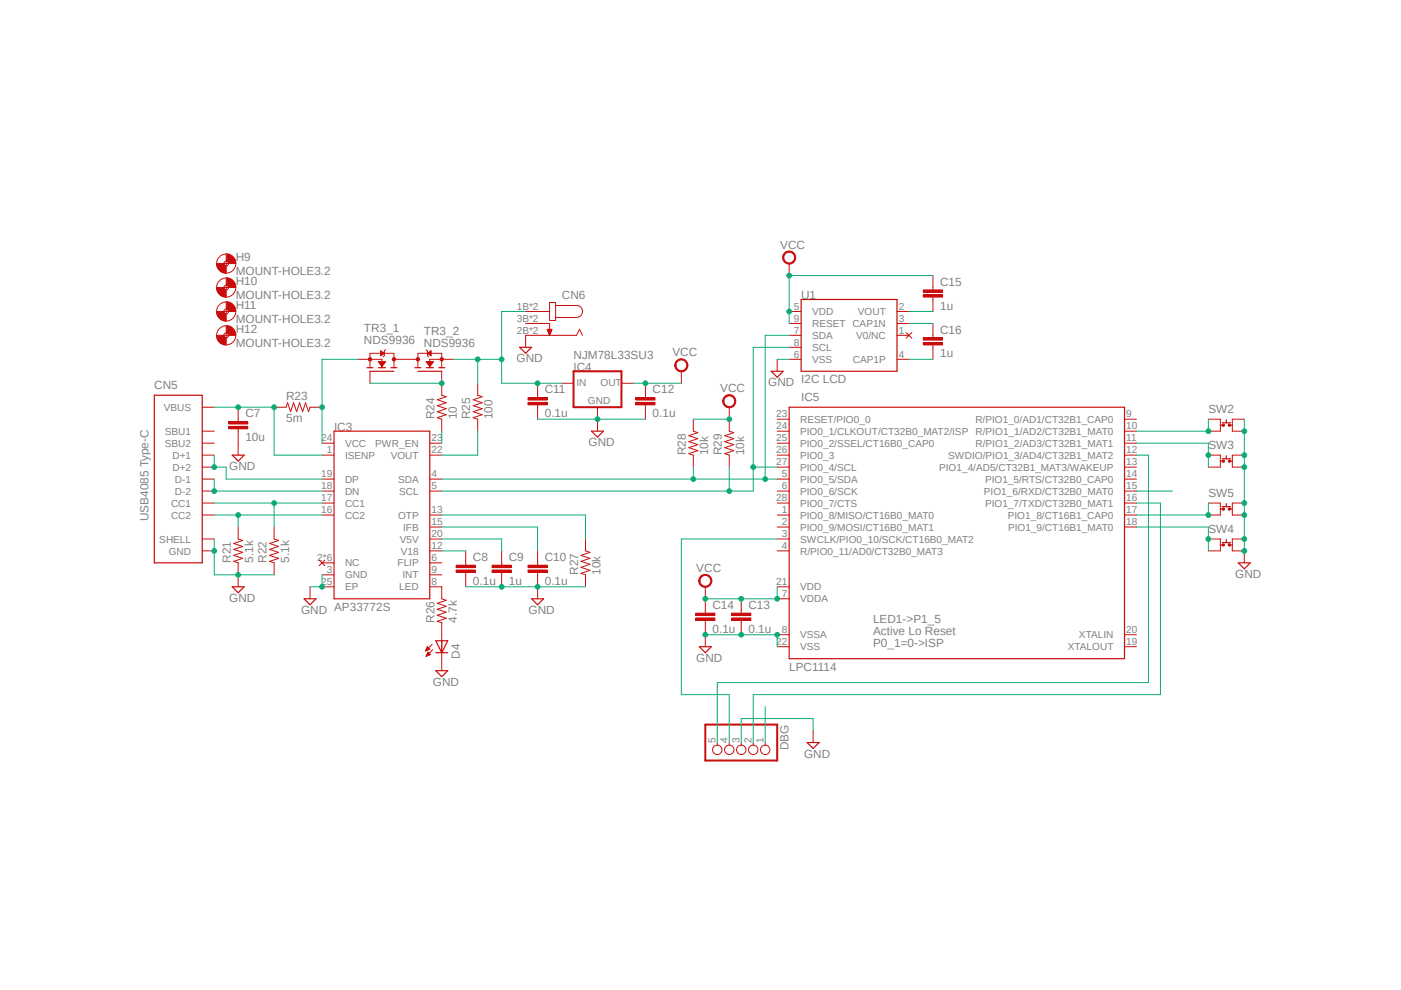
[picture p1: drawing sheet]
<svg xmlns="http://www.w3.org/2000/svg" width="297mm" height="210mm" viewBox="0 0 297 210" stroke-linecap="round" stroke-linejoin="round" font-family="sans-serif">
<path d="M28.9 50.1l239.3 112.2M268.2 50.1l-239.3 112.2" fill="none" stroke="#fff" stroke-width=".21"/>
<path d="M32.7 83.8h10.2v35.5h-10.2zM70.8 91.4h20.3v35.6h-20.3zM49.2 124.4h2.6l-1.3 1.3zM64.5 127h2.5l-1.3 1.2z" fill="none" stroke="#c90d0c" stroke-width=".25"/>
<g fill="none" stroke="#c90d0c" stroke-width=".21">
<path d="M42.9 86.3h2.5M42.9 96.5h2.5M42.9 99h2.5M42.9 91.4h2.5M42.9 94h2.5M50.5 88.9v.5M50.5 90.9v.5M68.3 96.5h2.5M68.3 94h2.5M91.1 96.5h2.6M91.1 94h2.6M42.9 106.7h2.5"/>
<path d="M42.9 109.2h2.5M42.9 101.6h2.5M42.9 104.1h2.5M42.9 116.8h2.5M42.9 114.3h2.5M50.5 111.7v2.6l1 .3-2 .6 2 .7-2 .6 2 .6-2 .7 2 .6-2 .6 1 .3v5.1M58.1 111.7v2.6l1 .3-1.9 .6 1.9 .7-1.9 .6 1.9 .6-1.9 .7 1.9 .6-1.9 .6 .9 .3v2.6M67.7 118.7l1.2 1.3M68.3 106.7h2.5M68.3 109.2h2.5M68.3 101.6h2.5M68.3 104.1h2.5"/>
<path d="M68.3 119.3h2.5M68.9 118.7l-1.2 1.3M91.1 109.2h2.6M91.1 101.6h2.6M91.1 104.1h2.6M91.1 116.8h2.6M91.1 114.3h2.6M91.1 119.3h2.6M91.1 111.7h2.6M65.7 124.4v2.6M68.3 121.9h2.5M68.3 124.4h2.5"/>
<path d="M91.1 121.9h2.6M91.1 124.4h2.6"/>
</g>
<path d="M48.5 90.4h4v.5h-4z" fill-rule="evenodd" fill="#c90d0c"/>
<path d="M48.5 90.4h4v.5h-4z" fill="none" stroke="#c90d0c" stroke-width=".21"/>
<path d="M48.5 89.4h4v.5h-4z" fill-rule="evenodd" fill="#c90d0c"/>
<path d="M78.4 76.2h2.6v1.8M78.4 78v-3.1h5.1v3.1M81.7 74.1l-.2 .3v1l-.3 .3M48.5 89.4h4v.5h-4zM50.5 86.3v2.6M50.5 91.4v5.1M58.1 86.3h2.6l.3-.9 .6 1.9 .6-1.9 .7 1.9 .6-1.9 .7 1.9 .6-1.9 .6 1.9 .3-1h2.6" fill="none" stroke="#c90d0c" stroke-width=".21"/>
<path d="M77.8 78h1.3M78.4 78.7h5.1M80.2 78h1.5M82.9 78h1.3M49.2 96.5h2.6l-1.3 1.3z" fill="none" stroke="#c90d0c" stroke-width=".25"/>
<circle cx="78.4" cy="76.2" r=".36" fill="#c90d0c"/>
<circle cx="78.4" cy="76.2" r=".36" fill="none" stroke="#c90d0c" stroke-width=".21"/>
<circle cx="83.5" cy="76.2" r=".36" fill="#c90d0c"/>
<g fill="none" stroke="#c90d0c" stroke-width=".21">
<path d="M75.9 76.2h2.5M78.4 78.7v2.6M80.2 76.7h1.5l-.7 1zM80.3 76.8h1.3M80.4 76.9h1.2M80.5 77.1h.9M80.6 77.2h.8M80.7 77.3h.6M80.7 74.4v1l.8-.5M80.7 74.4l.8 .5M80.7 75.4h.1M80.7 75.3h.3"/>
<path d="M80.7 75.1h.4M80.7 75h.6M80.7 74.9h.7M80.7 74.8h.6M80.7 74.7h.4M80.7 74.5h.2M80.7 74.4h.1M80.8 77.4h.4M80.9 77.6h.2M80.9 77.7h.1M83.5 76.2h2.6M88.6 78v-3.1h5.1v3.1"/>
<path d="M90.4 74.1l.2 .3v1l.3 .3M93.7 76.2h-2.6v1.8"/>
<circle cx="83.5" cy="76.2" r=".36"/>
</g>
<path d="M88 78h1.2M88.6 78.7h5.1M90.4 78h1.5M93 78h1.3" fill="none" stroke="#c90d0c" stroke-width=".25"/>
<circle cx="93.7" cy="76.2" r=".36" fill="#c90d0c"/>
<circle cx="93.7" cy="76.2" r=".36" fill="none" stroke="#c90d0c" stroke-width=".21"/>
<circle cx="88.6" cy="76.2" r=".36" fill="#c90d0c"/>
<g fill="none" stroke="#c90d0c" stroke-width=".21">
<path d="M86.1 76.2h2.5M90.4 76.7h1.5l-.8 1zM90.5 76.8h1.3M90.5 76.9h1.2M90.6 74.9l.8-.5v1zM90.7 74.9h.7M90.7 77.1h.9M90.7 77.2h.8M90.8 75h.6M90.8 74.8h.6M90.8 77.3h.6M90.9 77.4h.4"/>
<path d="M90.9 75.1h.5M91 74.7h.4M91 77.6h.2M91.1 77.7h.1M91.1 75.3h.3M91.2 74.5h.2M91.3 75.4h.1M91.4 74.4h.1M93.7 76.2h2.5M93.7 78.7v5.1l.9 .3-1.9 .7 1.9 .6-1.9 .6 1.9 .7-1.9 .6 1.9 .6-1.9 .7 1 .3v2.5M111.4 68.6h5.1v2.5M111.4 66h5.1"/>
<path d="M116 69.8h1l-.5 1.3zM116.1 70h.9M116.1 70.1h.8M116.2 70.2h.7M116.2 70.3h.6M116.3 70.4h.5M116.3 70.5h.5M116.3 70.7h.4M116.4 70.8h.2M116.5 70.9h.1M116.5 71h.1M116.5 64.1h1.3v3.8h-1.3z"/>
<path d="M117.8 64.8h4.4a1.27 1.27 0 0 1 1.3 1.2 1.27 1.27 0 0 1-1.3 1.3h-4.4M123.5 71.1l-.6-1.3-.7 1.3h-10.8v2.5M101.3 81.3v2.5l.9 .3-1.9 .7 1.9 .6-1.9 .6 1.9 .7-1.9 .6 1.9 .6-1.9 .7 1 .3v2.5M98.7 119.3v.5M90.3 138h.1M90.3 137.8h.3M90.4 137.7h.5M90.4 139h.2M90.4 137.6h.7M90.5 137.5h.5M90.5 138.9h.4M90.5 138.8h.7"/>
<path d="M90.5 137.4h.4M90.6 137.2h.1M90.6 138.7h.6M90.6 137.1l-.4 .9M90.6 137.1l.5 .5M90.6 137.1h.1M90.6 138.6h.5M90.7 138.5h.2M90.7 138.3h.1M90.7 138.3l.5 .5-.8 .3zM91.1 137.6l-.9 .4M91.6 136.6l-1.4 1.4"/>
<path d="M91.8 137.8l-1.4 1.3M93.7 124.4v2.6l.9 .3-1.9 .6 1.9 .6-1.9 .7 1.9 .6-1.9 .7 1.9 .6-1.9 .6 1 .3v10.2M98.7 121.4v.5"/>
<circle cx="88.6" cy="76.2" r=".36"/>
</g>
<path d="M110.2 73.6h2.5l-1.3 1.3zM92.4 135.8h2.5l-1.2 2.6zM92.4 138.4h2.5M92.4 142.2h2.5l-1.2 1.3z" fill="none" stroke="#c90d0c" stroke-width=".25"/>
<path d="M96.7 120.9h4.1v.5h-4.1z" fill-rule="evenodd" fill="#c90d0c"/>
<path d="M96.7 120.9h4.1v.5h-4.1z" fill="none" stroke="#c90d0c" stroke-width=".21"/>
<path d="M96.7 119.8h4.1v.6h-4.1z" fill-rule="evenodd" fill="#c90d0c"/>
<path d="M96.7 119.8h4.1v.6h-4.1zM98.7 116.8v2.5M106.4 119.3v.5M98.7 121.9v2.5M106.4 121.4v.5" fill="none" stroke="#c90d0c" stroke-width=".21"/>
<path d="M104.3 120.9h4.1v.5h-4.1z" fill-rule="evenodd" fill="#c90d0c"/>
<path d="M104.3 120.9h4.1v.5h-4.1z" fill="none" stroke="#c90d0c" stroke-width=".21"/>
<path d="M104.3 119.8h4.1v.6h-4.1z" fill-rule="evenodd" fill="#c90d0c"/>
<path d="M104.3 119.8h4.1v.6h-4.1zM106.4 116.8v2.5M114 119.3v.5M106.4 121.9v2.5M114 121.4v.5" fill="none" stroke="#c90d0c" stroke-width=".21"/>
<path d="M111.9 120.9h4.1v.5h-4.1z" fill-rule="evenodd" fill="#c90d0c"/>
<path d="M111.9 120.9h4.1v.5h-4.1z" fill="none" stroke="#c90d0c" stroke-width=".21"/>
<path d="M111.9 119.8h4.1v.6h-4.1z" fill-rule="evenodd" fill="#c90d0c"/>
<path d="M114 83.8v.5M114 85.8v.5M119.1 81.3h2.5M126.7 86.3v2.6M131.8 81.3h2.5M111.9 119.8h4.1v.6h-4.1zM114 116.8v2.5M124.1 114.3v2.5l1 .3-1.9 .7 1.9 .6-1.9 .6 1.9 .7-1.9 .6 1.9 .6-1.9 .7 .9 .3v2.5M114 121.9v5.1" fill="none" stroke="#c90d0c" stroke-width=".21"/>
<path d="M112.7 127h2.5l-1.2 1.2z" fill="none" stroke="#c90d0c" stroke-width=".25"/>
<path d="M121.6 78.7h10.2v7.6h-10.2z" fill="none" stroke="#c90d0c" stroke-width=".42"/>
<path d="M111.9 85.3h4.1v.5h-4.1z" fill-rule="evenodd" fill="#c90d0c"/>
<path d="M111.9 85.3h4.1v.5h-4.1z" fill="none" stroke="#c90d0c" stroke-width=".21"/>
<path d="M111.9 84.3h4.1v.5h-4.1z" fill-rule="evenodd" fill="#c90d0c"/>
<path d="M111.9 84.3h4.1v.5h-4.1zM114 81.3v2.5M114 86.3v2.6M136.8 83.8v.5M136.8 85.8v.5" fill="none" stroke="#c90d0c" stroke-width=".21"/>
<path d="M134.8 85.3h4.1v.5h-4.1z" fill-rule="evenodd" fill="#c90d0c"/>
<path d="M134.8 85.3h4.1v.5h-4.1z" fill="none" stroke="#c90d0c" stroke-width=".21"/>
<path d="M134.8 84.3h4.1v.5h-4.1z" fill-rule="evenodd" fill="#c90d0c"/>
<path d="M126.7 88.9v2.5M134.8 84.3h4.1v.5h-4.1zM136.8 81.3v2.5M136.8 86.3v2.6" fill="none" stroke="#c90d0c" stroke-width=".21"/>
<path d="M125.4 91.4h2.5l-1.2 1.3z" fill="none" stroke="#c90d0c" stroke-width=".25"/>
<path d="M143.4 76.5a1.4 1.4 0 0 1 2.3 .2 1.4 1.4 0 0 1-.9 2.1 1.4 1.4 0 0 1-1.7-1.4h.2a1.15 1.15 0 0 1 1.6-1 1.15 1.15 0 0 1 .3 1.9 1.15 1.15 0 0 1-1.8-.6l-.1-.3h-.2z" fill-rule="evenodd" fill="#c90d0c"/>
<g fill="none" stroke="#c90d0c" stroke-width=".21">
<path d="M143.4 76.5a1.4 1.4 0 0 1 2.3 .2 1.4 1.4 0 0 1-.9 2.1 1.4 1.4 0 0 1-1.7-1.4h.2a1.15 1.15 0 0 1 1.6-1 1.15 1.15 0 0 1 .3 1.9 1.15 1.15 0 0 1-1.8-.6l-.1-.3h-.2zM144.5 78.7v2.6M147 88.9v2.5l1 .3-2 .7 2 .6-2 .6 2 .7-2 .6 2 .6-2 .7 1 .3v2.5M154.6 88.9v2.5l1 .3-1.9 .7 1.9 .6-1.9 .6 1.9 .7-1.9 .6 1.9 .6-1.9 .7 .9 .3v2.5M164.8 88.9h2.5M164.8 91.4h2.5M164.8 94h2.5M164.8 96.5h2.5M164.8 99h2.5M238.4 88.9h2.6M238.4 91.4h2.6M238.4 94h2.6"/>
<path d="M238.4 96.5h2.6M238.4 99h2.6M164.8 109.2h2.5M164.8 101.6h2.5M164.8 111.7h2.5M164.8 104.1h2.5M164.8 106.7h2.5M164.8 114.3h2.5M164.8 116.8h2.5M238.4 109.2h2.6M238.4 101.6h2.6M238.4 111.7h2.6"/>
<path d="M238.4 104.1h2.6M238.4 106.7h2.6M164.8 134.6h2.5M164.8 137.1h2.5M164.8 127h2.5M164.8 124.4h2.5M238.4 134.6h2.6M238.4 137.1h2.6"/>
</g>
<path d="M167.3 86.3h71.1v53.4h-71.1z" fill="none" stroke="#c90d0c" stroke-width=".25"/>
<path d="M153.6 84.1a1.39 1.39 0 0 1 2.2 .3 1.39 1.39 0 0 1-.8 2 1.39 1.39 0 0 1-1.8-1.3h.3a1.15 1.15 0 0 1 1.6-1.1 1.15 1.15 0 0 1 .3 1.9 1.15 1.15 0 0 1-1.9-.5v-.3h-.3z" fill-rule="evenodd" fill="#c90d0c"/>
<path d="M153.6 84.1a1.39 1.39 0 0 1 2.2 .3 1.39 1.39 0 0 1-.8 2 1.39 1.39 0 0 1-1.8-1.3h.3a1.15 1.15 0 0 1 1.6-1.1 1.15 1.15 0 0 1 .3 1.9 1.15 1.15 0 0 1-1.9-.5v-.3h-.3zM154.6 86.3v2.6M157.2 129.5v.5M157.2 131.5v.5" fill="none" stroke="#c90d0c" stroke-width=".21"/>
<path d="M155.1 131h4.1v.5h-4.1z" fill-rule="evenodd" fill="#c90d0c"/>
<path d="M155.1 131h4.1v.5h-4.1z" fill="none" stroke="#c90d0c" stroke-width=".21"/>
<path d="M155.1 130h4.1v.5h-4.1z" fill-rule="evenodd" fill="#c90d0c"/>
<path d="M149.5 129.5v.5M149.5 131.5v.5M155.1 130h4.1v.5h-4.1zM157.2 127v2.5M157.2 132v2.6" fill="none" stroke="#c90d0c" stroke-width=".21"/>
<path d="M147.5 131h4.1v.5h-4.1z" fill-rule="evenodd" fill="#c90d0c"/>
<path d="M147.5 131h4.1v.5h-4.1z" fill="none" stroke="#c90d0c" stroke-width=".21"/>
<path d="M147.5 130h4.1v.5h-4.1z" fill-rule="evenodd" fill="#c90d0c"/>
<path d="M147.5 130h4.1v.5h-4.1zM149.5 127v2.5M149.5 132v2.6" fill="none" stroke="#c90d0c" stroke-width=".21"/>
<path d="M148.5 122.2a1.4 1.4 0 0 1 2.2 .2 1.4 1.4 0 0 1-.8 2.1 1.4 1.4 0 0 1-1.8-1.4h.3a1.15 1.15 0 0 1 1.6-1 1.15 1.15 0 0 1 .3 1.9 1.15 1.15 0 0 1-1.9-.6v-.3h-.3z" fill-rule="evenodd" fill="#c90d0c"/>
<path d="M148.5 122.2a1.4 1.4 0 0 1 2.2 .2 1.4 1.4 0 0 1-.8 2.1 1.4 1.4 0 0 1-1.8-1.4h.3a1.15 1.15 0 0 1 1.6-1 1.15 1.15 0 0 1 .3 1.9 1.15 1.15 0 0 1-1.9-.6v-.3h-.3zM149.5 124.4v2.6M149.5 134.6v2.5" fill="none" stroke="#c90d0c" stroke-width=".21"/>
<path d="M148.3 137.1h2.5l-1.3 1.3z" fill="none" stroke="#c90d0c" stroke-width=".25"/>
<path d="M48 53.8a2 2 0 0 1 2 2.1h-1.5l-.2-.4-.3-.1z" fill-rule="evenodd" fill="#c90d0c"/>
<path d="M48 53.8a2 2 0 0 1 2 2.1h-1.5l-.2-.4-.3-.1z" fill="none" stroke="#c90d0c" stroke-width=".21"/>
<path d="M45.9 55.9h1.6v.3l.5 .2v1.5a2.04 2.04 0 0 1-2.1-2z" fill-rule="evenodd" fill="#c90d0c"/>
<g fill="none" stroke="#c90d0c" stroke-width=".21">
<path d="M45.9 55.9h1.6v.3l.5 .2v1.5a2.04 2.04 0 0 1-2.1-2zM47.5 55.9h1M48 55.4v1"/>
<circle cx="48" cy="55.9" r="2.03"/>
<circle cx="48" cy="55.9" r=".51"/>
</g>
<path d="M48 58.9a2 2 0 0 1 2 2.1h-1.5l-.2-.5h-.3z" fill-rule="evenodd" fill="#c90d0c"/>
<path d="M48 58.9a2 2 0 0 1 2 2.1h-1.5l-.2-.5h-.3z" fill="none" stroke="#c90d0c" stroke-width=".21"/>
<path d="M45.9 61h1.6v.3l.5 .2v1.5a2.04 2.04 0 0 1-2.1-2z" fill-rule="evenodd" fill="#c90d0c"/>
<g fill="none" stroke="#c90d0c" stroke-width=".21">
<path d="M45.9 61h1.6v.3l.5 .2v1.5a2.04 2.04 0 0 1-2.1-2zM47.5 61h1M48 60.5v1"/>
<circle cx="48" cy="61" r="2.03"/>
<circle cx="48" cy="61" r=".51"/>
</g>
<path d="M48 64a2 2 0 0 1 2 2h-1.5l-.2-.4-.3-.1z" fill-rule="evenodd" fill="#c90d0c"/>
<path d="M48 64a2 2 0 0 1 2 2h-1.5l-.2-.4-.3-.1z" fill="none" stroke="#c90d0c" stroke-width=".21"/>
<path d="M45.9 66h1.6v.3l.5 .2v1.6a2.04 2.04 0 0 1-2.1-2.1z" fill-rule="evenodd" fill="#c90d0c"/>
<g fill="none" stroke="#c90d0c" stroke-width=".21">
<path d="M45.9 66h1.6v.3l.5 .2v1.6a2.04 2.04 0 0 1-2.1-2.1zM47.5 66h1M48 65.5v1"/>
<circle cx="48" cy="66" r="2.03"/>
<circle cx="48" cy="66" r=".51"/>
</g>
<path d="M48 69.1a2.04 2.04 0 0 1 2 2h-1.5l-.2-.4-.3-.1z" fill-rule="evenodd" fill="#c90d0c"/>
<path d="M48 69.1a2.04 2.04 0 0 1 2 2h-1.5l-.2-.4-.3-.1z" fill="none" stroke="#c90d0c" stroke-width=".21"/>
<path d="M45.9 71.1h1.6v.3l.5 .2v1.5a2 2 0 0 1-2.1-2z" fill-rule="evenodd" fill="#c90d0c"/>
<g fill="none" stroke="#c90d0c" stroke-width=".21">
<path d="M45.9 71.1h1.6v.3l.5 .2v1.5a2 2 0 0 1-2.1-2zM47.5 71.1h1M48 70.6v1M167.3 71.1h2.6M167.3 66h2.6M167.3 76.2h2.6M167.3 73.6h2.6M167.3 68.6h2.6M190.2 71.1h2.5M190.2 66h2.5M190.2 76.2h2.5M190.2 68.6h2.5"/>
<path d="M192.1 70.5l1.2 1.2M193.3 70.5l-1.2 1.2"/>
<circle cx="48" cy="71.1" r="2.03"/>
<circle cx="48" cy="71.1" r=".51"/>
</g>
<path d="M169.9 63.5h20.3v15.2h-20.3z" fill="none" stroke="#c90d0c" stroke-width=".25"/>
<path d="M166.3 53.7a1.39 1.39 0 0 1 2.2 .2 1.39 1.39 0 0 1-.8 2.1 1.39 1.39 0 0 1-1.8-1.4h.3a1.14 1.14 0 0 1 1.6-1.1 1.14 1.14 0 0 1 .3 1.9 1.14 1.14 0 0 1-1.9-.5v-.3h-.3z" fill-rule="evenodd" fill="#c90d0c"/>
<path d="M166.3 53.7a1.39 1.39 0 0 1 2.2 .2 1.39 1.39 0 0 1-.8 2.1 1.39 1.39 0 0 1-1.8-1.4h.3a1.14 1.14 0 0 1 1.6-1.1 1.14 1.14 0 0 1 .3 1.9 1.14 1.14 0 0 1-1.9-.5v-.3h-.3zM167.3 55.9v2.5M197.8 61v.5M197.8 63v.5" fill="none" stroke="#c90d0c" stroke-width=".21"/>
<path d="M195.8 62.5h4v.5h-4z" fill-rule="evenodd" fill="#c90d0c"/>
<path d="M195.8 62.5h4v.5h-4z" fill="none" stroke="#c90d0c" stroke-width=".21"/>
<path d="M195.8 61.5h4v.5h-4z" fill-rule="evenodd" fill="#c90d0c"/>
<path d="M197.8 58.4v2.6M195.8 61.5h4v.5h-4zM197.8 63.5v2.5M197.8 71.1v.5M197.8 73.1v.5" fill="none" stroke="#c90d0c" stroke-width=".21"/>
<path d="M195.8 72.6h4v.5h-4z" fill-rule="evenodd" fill="#c90d0c"/>
<path d="M195.8 72.6h4v.5h-4z" fill="none" stroke="#c90d0c" stroke-width=".21"/>
<path d="M195.8 71.6h4v.5h-4z" fill-rule="evenodd" fill="#c90d0c"/>
<g fill="none" stroke="#c90d0c" stroke-width=".21">
<path d="M164.8 76.2v2.5M195.8 71.6h4v.5h-4zM197.8 68.6v2.5M197.8 73.6v2.6M256.2 88.9h2.5v2.5h-2.5M263.8 88.9h-2.5v2.5h2.5M152.1 157.4v.6M154.6 157.4v.6M157.2 157.4v.6M159.7 157.4v.6M162.2 157.4v.6M172.4 154.9v2.5"/>
<circle cx="152.1" cy="159" r="1"/>
<circle cx="154.6" cy="159" r="1"/>
<circle cx="157.2" cy="159" r="1"/>
<circle cx="159.7" cy="159" r="1"/>
<circle cx="162.2" cy="159" r="1"/>
</g>
<path d="M163.5 78.7h2.5l-1.2 1.3zM258.7 90.1h.7M259.1 89.6h1.8M260 89v.6M260.6 90.1h.7M171.1 157.4h2.6l-1.3 1.3z" fill="none" stroke="#c90d0c" stroke-width=".25"/>
<path d="M149.5 153.6h15.3v7.6h-15.3z" fill="none" stroke="#c90d0c" stroke-width=".42"/>
<path d="M259.2 90h.4v.3h-.4z" fill-rule="evenodd" fill="#c90d0c"/>
<path d="M259.2 90h.4v.3h-.4z" fill="none" stroke="#c90d0c" stroke-width=".21"/>
<path d="M260.5 90h.3v.3h-.3z" fill-rule="evenodd" fill="#c90d0c"/>
<path d="M256.2 96.5h2.5v2.5h-2.5M260.5 90h.3v.3h-.3zM263.8 96.5h-2.5v2.5h2.5" fill="none" stroke="#c90d0c" stroke-width=".21"/>
<path d="M258.7 97.8h.7M259.1 97.3h1.8M260 96.6v.7M260.6 97.8h.7" fill="none" stroke="#c90d0c" stroke-width=".25"/>
<path d="M259.2 97.6h.4v.3h-.4z" fill-rule="evenodd" fill="#c90d0c"/>
<path d="M259.2 97.6h.4v.3h-.4z" fill="none" stroke="#c90d0c" stroke-width=".21"/>
<path d="M260.5 97.6h.3v.3h-.3z" fill-rule="evenodd" fill="#c90d0c"/>
<path d="M260.5 97.6h.3v.3h-.3zM256.2 114.3h2.5v2.5h-2.5M263.8 114.3h-2.5v2.5h2.5" fill="none" stroke="#c90d0c" stroke-width=".21"/>
<path d="M258.7 115.5h.7M259.1 115h1.8M260 114.4v.6M260.6 115.5h.7" fill="none" stroke="#c90d0c" stroke-width=".25"/>
<path d="M259.2 115.4h.4v.3h-.4z" fill-rule="evenodd" fill="#c90d0c"/>
<path d="M259.2 115.4h.4v.3h-.4z" fill="none" stroke="#c90d0c" stroke-width=".21"/>
<path d="M260.5 115.4h.3v.3h-.3z" fill-rule="evenodd" fill="#c90d0c"/>
<path d="M256.2 106.7h2.5v2.5h-2.5M260.5 115.4h.3v.3h-.3zM263.8 106.7h-2.5v2.5h2.5" fill="none" stroke="#c90d0c" stroke-width=".21"/>
<path d="M258.7 107.9h.7M259.1 107.4h1.8M260 106.8v.6M260.6 107.9h.7" fill="none" stroke="#c90d0c" stroke-width=".25"/>
<path d="M259.2 107.7h.4v.4h-.4z" fill-rule="evenodd" fill="#c90d0c"/>
<path d="M259.2 107.7h.4v.4h-.4z" fill="none" stroke="#c90d0c" stroke-width=".21"/>
<path d="M260.5 107.7h.3v.4h-.3z" fill-rule="evenodd" fill="#c90d0c"/>
<path d="M260.5 107.7h.3v.4h-.3zM263.8 116.8v2.5" fill="none" stroke="#c90d0c" stroke-width=".21"/>
<path d="M262.5 119.3h2.6l-1.3 1.3z" fill="none" stroke="#c90d0c" stroke-width=".25"/>
<path d="M45.4 114.3v7.6h5.1" fill="none" stroke="#0dab76" stroke-width=".21"/>
<circle cx="45.4" cy="116.8" r=".51" fill="#0dab76"/>
<g fill="none" stroke="#0dab76" stroke-width=".21">
<path d="M50.5 121.9h7.6"/>
<circle cx="45.4" cy="116.8" r=".51"/>
</g>
<circle cx="50.5" cy="121.9" r=".51" fill="#0dab76"/>
<g fill="none" stroke="#0dab76" stroke-width=".21">
<path d="M68.3 121.9v2.5h-2.6"/>
<circle cx="50.5" cy="121.9" r=".51"/>
</g>
<circle cx="68.3" cy="124.4" r=".51" fill="#0dab76"/>
<g fill="none" stroke="#0dab76" stroke-width=".21">
<path d="M98.7 124.4h25.4"/>
<circle cx="68.3" cy="124.4" r=".51"/>
</g>
<circle cx="106.4" cy="124.4" r=".51" fill="#0dab76"/>
<circle cx="106.4" cy="124.4" r=".51" fill="none" stroke="#0dab76" stroke-width=".21"/>
<circle cx="114" cy="124.4" r=".51" fill="#0dab76"/>
<g fill="none" stroke="#0dab76" stroke-width=".21">
<path d="M114 88.9h22.8"/>
<circle cx="114" cy="124.4" r=".51"/>
</g>
<circle cx="126.7" cy="88.9" r=".51" fill="#0dab76"/>
<g fill="none" stroke="#0dab76" stroke-width=".21">
<path d="M149.5 134.6h15.3"/>
<circle cx="126.7" cy="88.9" r=".51"/>
</g>
<circle cx="157.2" cy="134.6" r=".51" fill="#0dab76"/>
<g fill="none" stroke="#0dab76" stroke-width=".21">
<path d="M164.8 134.6v2.5"/>
<circle cx="157.2" cy="134.6" r=".51"/>
</g>
<circle cx="164.8" cy="134.6" r=".51" fill="#0dab76"/>
<circle cx="164.8" cy="134.6" r=".51" fill="none" stroke="#0dab76" stroke-width=".21"/>
<circle cx="149.5" cy="134.6" r=".51" fill="#0dab76"/>
<g fill="none" stroke="#0dab76" stroke-width=".21">
<path d="M164.8 76.2h2.5M263.8 88.9v7.6M172.4 154.9v-2.5h-15.2v5"/>
<circle cx="149.5" cy="134.6" r=".51"/>
</g>
<circle cx="263.8" cy="91.4" r=".51" fill="#0dab76"/>
<g fill="none" stroke="#0dab76" stroke-width=".21">
<path d="M263.8 96.5v2.5"/>
<circle cx="263.8" cy="91.4" r=".51"/>
</g>
<circle cx="263.8" cy="96.5" r=".51" fill="#0dab76"/>
<g fill="none" stroke="#0dab76" stroke-width=".21">
<path d="M263.8 99v7.7"/>
<circle cx="263.8" cy="96.5" r=".51"/>
</g>
<circle cx="263.8" cy="99" r=".51" fill="#0dab76"/>
<g fill="none" stroke="#0dab76" stroke-width=".21">
<path d="M263.8 106.7v10.1"/>
<circle cx="263.8" cy="99" r=".51"/>
</g>
<circle cx="263.8" cy="114.3" r=".51" fill="#0dab76"/>
<circle cx="263.8" cy="114.3" r=".51" fill="none" stroke="#0dab76" stroke-width=".21"/>
<circle cx="263.8" cy="106.7" r=".51" fill="#0dab76"/>
<circle cx="263.8" cy="106.7" r=".51" fill="none" stroke="#0dab76" stroke-width=".21"/>
<circle cx="263.8" cy="109.2" r=".51" fill="#0dab76"/>
<circle cx="263.8" cy="109.2" r=".51" fill="none" stroke="#0dab76" stroke-width=".21"/>
<circle cx="263.8" cy="116.8" r=".51" fill="#0dab76"/>
<g fill="none" stroke="#0dab76" stroke-width=".21">
<path d="M45.4 106.7h22.9M58.1 106.7v5"/>
<circle cx="263.8" cy="116.8" r=".51"/>
</g>
<circle cx="58.1" cy="106.7" r=".51" fill="#0dab76"/>
<g fill="none" stroke="#0dab76" stroke-width=".21">
<path d="M45.4 109.2h22.9M50.5 109.2v2.5"/>
<circle cx="58.1" cy="106.7" r=".51"/>
</g>
<circle cx="50.5" cy="109.2" r=".51" fill="#0dab76"/>
<g fill="none" stroke="#0dab76" stroke-width=".21">
<path d="M45.4 101.6v2.5h22.9"/>
<circle cx="50.5" cy="109.2" r=".51"/>
</g>
<circle cx="45.4" cy="104.1" r=".51" fill="#0dab76"/>
<g fill="none" stroke="#0dab76" stroke-width=".21">
<path d="M45.4 96.5v2.5h2.6v2.6h20.3"/>
<circle cx="45.4" cy="104.1" r=".51"/>
</g>
<circle cx="45.4" cy="99" r=".51" fill="#0dab76"/>
<g fill="none" stroke="#0dab76" stroke-width=".21">
<path d="M45.4 86.3h12.7"/>
<circle cx="45.4" cy="99" r=".51"/>
</g>
<circle cx="50.5" cy="86.3" r=".51" fill="#0dab76"/>
<g fill="none" stroke="#0dab76" stroke-width=".21">
<path d="M58.1 86.3v10.2h10.2"/>
<circle cx="50.5" cy="86.3" r=".51"/>
</g>
<circle cx="58.1" cy="86.3" r=".51" fill="#0dab76"/>
<g fill="none" stroke="#0dab76" stroke-width=".21">
<path d="M75.9 76.2h-7.6v17.8"/>
<circle cx="58.1" cy="86.3" r=".51"/>
</g>
<circle cx="68.3" cy="86.3" r=".51" fill="#0dab76"/>
<g fill="none" stroke="#0dab76" stroke-width=".21">
<path d="M78.4 81.3h15.3"/>
<circle cx="68.3" cy="86.3" r=".51"/>
</g>
<circle cx="93.7" cy="81.3" r=".51" fill="#0dab76"/>
<g fill="none" stroke="#0dab76" stroke-width=".21">
<path d="M96.2 76.2h5.1v5.1M111.4 66h-5v10.2M93.7 91.4v2.6"/>
<circle cx="93.7" cy="81.3" r=".51"/>
</g>
<circle cx="101.3" cy="76.2" r=".51" fill="#0dab76"/>
<g fill="none" stroke="#0dab76" stroke-width=".21">
<path d="M101.3 76.2h5.1v5.1h12.7"/>
<circle cx="101.3" cy="76.2" r=".51"/>
</g>
<circle cx="106.4" cy="76.2" r=".51" fill="#0dab76"/>
<circle cx="106.4" cy="76.2" r=".51" fill="none" stroke="#0dab76" stroke-width=".21"/>
<circle cx="114" cy="81.3" r=".51" fill="#0dab76"/>
<g fill="none" stroke="#0dab76" stroke-width=".21">
<path d="M101.3 91.4v5.1h-7.6M134.3 81.3h10.2M93.7 116.8h5M93.7 114.3h12.7v2.5M93.7 111.7h20.3v5.1M93.7 109.2h30.4v5.1"/>
<circle cx="114" cy="81.3" r=".51"/>
</g>
<circle cx="136.8" cy="81.3" r=".51" fill="#0dab76"/>
<g fill="none" stroke="#0dab76" stroke-width=".21">
<path d="M147 88.9h7.6"/>
<circle cx="136.8" cy="81.3" r=".51"/>
</g>
<circle cx="154.6" cy="88.9" r=".51" fill="#0dab76"/>
<g fill="none" stroke="#0dab76" stroke-width=".21">
<path d="M164.8 124.4v2.6h-7.6"/>
<circle cx="154.6" cy="88.9" r=".51"/>
</g>
<circle cx="164.8" cy="127" r=".51" fill="#0dab76"/>
<g fill="none" stroke="#0dab76" stroke-width=".21">
<path d="M149.5 127h7.7"/>
<circle cx="164.8" cy="127" r=".51"/>
</g>
<circle cx="157.2" cy="127" r=".51" fill="#0dab76"/>
<circle cx="157.2" cy="127" r=".51" fill="none" stroke="#0dab76" stroke-width=".21"/>
<circle cx="149.5" cy="127" r=".51" fill="#0dab76"/>
<g fill="none" stroke="#0dab76" stroke-width=".21">
<path d="M197.8 58.4h-30.5v10.2"/>
<circle cx="149.5" cy="127" r=".51"/>
</g>
<circle cx="167.3" cy="66" r=".51" fill="#0dab76"/>
<circle cx="167.3" cy="66" r=".51" fill="none" stroke="#0dab76" stroke-width=".21"/>
<circle cx="167.3" cy="58.4" r=".51" fill="#0dab76"/>
<g fill="none" stroke="#0dab76" stroke-width=".21">
<path d="M147 99v2.6M93.7 101.6h71.1"/>
<circle cx="167.3" cy="58.4" r=".51"/>
</g>
<circle cx="147" cy="101.6" r=".51" fill="#0dab76"/>
<g fill="none" stroke="#0dab76" stroke-width=".21">
<path d="M162.2 71.1v30.5"/>
<circle cx="147" cy="101.6" r=".51"/>
</g>
<circle cx="162.2" cy="101.6" r=".51" fill="#0dab76"/>
<g fill="none" stroke="#0dab76" stroke-width=".21">
<path d="M162.2 71.1h5.1M154.6 99v5.1M164.8 99h-5.1v5.1h-66"/>
<circle cx="162.2" cy="101.6" r=".51"/>
</g>
<circle cx="154.6" cy="104.1" r=".51" fill="#0dab76"/>
<g fill="none" stroke="#0dab76" stroke-width=".21">
<path d="M159.7 73.6v25.4"/>
<circle cx="154.6" cy="104.1" r=".51"/>
</g>
<circle cx="159.7" cy="99" r=".51" fill="#0dab76"/>
<g fill="none" stroke="#0dab76" stroke-width=".21">
<path d="M159.7 73.6h7.6M192.7 68.6h5.1M192.7 76.2h5.1M192.7 66h5.1M241 96.5h2.5v48.2h-91.4v12.7M164.8 114.3h-20.3v33h10.1v10.1M241 106.7h5v40.6h-86.3v10.1M256.2 106.7v2.5h-15.2M162.2 149.8v7.6"/>
<circle cx="159.7" cy="99" r=".51"/>
</g>
<circle cx="256.2" cy="109.2" r=".51" fill="#0dab76"/>
<g fill="none" stroke="#0dab76" stroke-width=".21">
<path d="M241 111.7h15.2v5.1"/>
<circle cx="256.2" cy="109.2" r=".51"/>
</g>
<circle cx="256.2" cy="114.3" r=".51" fill="#0dab76"/>
<g fill="none" stroke="#0dab76" stroke-width=".21">
<path d="M256.2 88.9v2.5h-15.2"/>
<circle cx="256.2" cy="114.3" r=".51"/>
</g>
<circle cx="256.2" cy="91.4" r=".51" fill="#0dab76"/>
<g fill="none" stroke="#0dab76" stroke-width=".21">
<path d="M241 94h15.2v5"/>
<circle cx="256.2" cy="91.4" r=".51"/>
</g>
<circle cx="256.2" cy="96.5" r=".51" fill="#0dab76"/>
<g fill="none" stroke="#0dab76" stroke-width=".21">
<path d="M241 104.1h7.6"/>
<circle cx="256.2" cy="96.5" r=".51"/>
</g>
<g font-size="2.5" fill="#808080">
<text x="165.4" y="52.7">VCC</text>
<text x="50" y="58.3">MOUNT-HOLE3.2</text>
<text x="50" y="55.3">H9</text>
<text x="50" y="63.4">MOUNT-HOLE3.2</text>
<text x="50" y="60.4">H10</text>
<text x="50" y="65.4">H11</text>
<text x="119.1" y="63.5">CN6</text>
<text x="169.9" y="63.5">U1</text>
<text x="199.3" y="65.7">1u</text>
<text x="199.3" y="60.6">C15</text>
<text x="50" y="68.5">MOUNT-HOLE3.2</text>
<text x="50" y="70.5">H12</text>
<text x="77.2" y="70.4">TR3_1</text>
<text x="89.9" y="71.1">TR3_2</text>
<text x="199.3" y="70.7">C16</text>
<text x="50" y="73.6">MOUNT-HOLE3.2</text>
<text x="77.2" y="72.9">NDS9936</text>
<text x="89.9" y="73.6">NDS9936</text>
<text x="109.5" y="76.8">GND</text>
<text x="121.6" y="76.2">NJM78L33SU3</text>
<text x="142.6" y="75.5">VCC</text>
<text x="199.3" y="75.8">1u</text>
<text x="32.7" y="82.5">CN5</text>
<text x="115.5" y="83.4">C11</text>
<text x="121.6" y="78.7">IC4</text>
<text x="138.4" y="83.4">C12</text>
<text x="152.7" y="83.2">VCC</text>
<text x="162.9" y="81.9">GND</text>
<text x="169.9" y="81.3">I2C LCD</text>
<text x="52" y="88.5">C7</text>
<text x="60.7" y="84.8">R23</text>
<text x="60.7" y="89.5">5m</text>
<text x="92.1" y="88.9" transform="rotate(-90 92.1 88.9)">R24</text>
<text x="96.8" y="88.9" transform="rotate(-90 96.8 88.9)">10</text>
<text x="99.7" y="88.9" transform="rotate(-90 99.7 88.9)">R25</text>
<text x="104.5" y="88.9" transform="rotate(-90 104.5 88.9)">100</text>
<text x="115.5" y="88.5">0.1u</text>
<text x="138.4" y="88.5">0.1u</text>
<text x="169.9" y="85.1">IC5</text>
<text x="256.2" y="87.6">SW2</text>
<text x="52" y="93.6">10u</text>
<text x="70.8" y="91.4">IC3</text>
<text x="124.8" y="94.6">GND</text>
<text x="256.2" y="95.2">SW3</text>
<text x="48.6" y="99.7">GND</text>
<text x="145.4" y="96.5" transform="rotate(-90 145.4 96.5)">R28</text>
<text x="150.2" y="96.5" transform="rotate(-90 150.2 96.5)">10k</text>
<text x="153" y="96.5" transform="rotate(-90 153 96.5)">R29</text>
<text x="157.8" y="96.5" transform="rotate(-90 157.8 96.5)">10k</text>
<text x="256.2" y="105.4">SW5</text>
<text x="31.5" y="110.5" transform="rotate(-90 31.5 110.5)">USB4085 Type-C</text>
<text x="256.2" y="113">SW4</text>
<text x="48.9" y="119.3" transform="rotate(-90 48.9 119.3)">R21</text>
<text x="53.7" y="119.3" transform="rotate(-90 53.7 119.3)">5.1k</text>
<text x="56.5" y="119.3" transform="rotate(-90 56.5 119.3)">R22</text>
<text x="61.3" y="119.3" transform="rotate(-90 61.3 119.3)">5.1k</text>
<text x="100.3" y="119">C8</text>
<text x="107.9" y="119">C9</text>
<text x="115.5" y="119">C10</text>
<text x="100.3" y="124">0.1u</text>
<text x="107.9" y="124">1u</text>
<text x="115.5" y="124">0.1u</text>
<text x="122.6" y="121.9" transform="rotate(-90 122.6 121.9)">R27</text>
<text x="127.3" y="121.9" transform="rotate(-90 127.3 121.9)">10k</text>
<text x="147.6" y="121.2">VCC</text>
<text x="261.9" y="122.5">GND</text>
<text x="48.6" y="127.6">GND</text>
<text x="63.8" y="130.1">GND</text>
<text x="70.8" y="129.5">AP33772S</text>
<text x="112.1" y="130.1">GND</text>
<text x="151.1" y="129.1">C14</text>
<text x="158.7" y="129.1">C13</text>
<text x="92.1" y="132" transform="rotate(-90 92.1 132)">R26</text>
<text x="96.8" y="132" transform="rotate(-90 96.8 132)">4.7k</text>
<text x="151.1" y="134.2">0.1u</text>
<text x="158.7" y="134.2">0.1u</text>
<text x="185.1" y="134.6">Active Lo Reset</text>
<text x="185.1" y="137.1">P0_1=0-&gt;ISP</text>
<text x="185.1" y="132">LED1-&gt;P1_5</text>
<text x="97.5" y="139.7" transform="rotate(-90 97.5 139.7)">D4</text>
<text x="147.6" y="140.3">GND</text>
<text x="167.3" y="142.2">LPC1114</text>
<text x="91.8" y="145.4">GND</text>
<text x="167.2" y="159" transform="rotate(-90 167.2 159)">DBG</text>
<text x="170.5" y="160.6">GND</text>
</g>
<g font-size="2.1" fill="#808080">
<text x="109.6" y="65.7">1B*2</text>
<text x="168.3" y="65.7">5</text>
<text x="190.5" y="65.7">2</text>
<text x="109.6" y="68.2">3B*2</text>
<text x="109.6" y="70.8">2B*2</text>
<text x="168.3" y="70.8">7</text>
<text x="168.3" y="68.2">9</text>
<text x="172.2" y="66.8">VDD</text>
<text x="172.2" y="71.9">SDA</text>
<text x="172.2" y="69.3">RESET CAP1N</text>
<text x="181.5" y="71.9">V0/NC</text>
<text x="181.9" y="66.8">VOUT</text>
<text x="190.5" y="70.8">1</text>
<text x="190.5" y="68.2">3</text>
<text x="168.3" y="75.8">6</text>
<text x="168.3" y="73.3">8</text>
<text x="172.2" y="76.9">VSS</text>
<text x="172.2" y="74.4">SCL</text>
<text x="180.8" y="76.9">CAP1P</text>
<text x="190.5" y="75.8">4</text>
<text x="122.2" y="81.9">IN</text>
<text x="127.3" y="81.9">OUT</text>
<text x="34.7" y="87.1">VBUS</text>
<text x="124.6" y="85.6">GND</text>
<text x="164.6" y="88.5">23</text>
<text x="169.6" y="89.6">RESET/PIO0_0</text>
<text x="206.8" y="89.6">R/PIO1_0/AD1/CT32B1_CAP0</text>
<text x="238.8" y="88.5">9</text>
<text x="35" y="92.2">SBU1</text>
<text x="35" y="94.7">SBU2</text>
<text x="68.1" y="93.6">24</text>
<text x="73.1" y="94.7">VCC</text>
<text x="79.5" y="94.7">PWR_EN</text>
<text x="91.5" y="93.6">23</text>
<text x="164.6" y="91.1">24</text>
<text x="164.6" y="93.6">25</text>
<text x="169.6" y="92.2">PIO0_1/CLKOUT/CT32B0_MAT2/ISP</text>
<text x="169.6" y="94.7">PIO0_2/SSEL/CT16B0_CAP0</text>
<text x="206.8" y="92.2">R/PIO1_1/AD2/CT32B1_MAT0</text>
<text x="206.8" y="94.7">R/PIO1_2/AD3/CT32B1_MAT1</text>
<text x="238.8" y="91.1">10</text>
<text x="238.8" y="93.6">11</text>
<text x="36.6" y="97.3">D+1</text>
<text x="36.6" y="99.8">D+2</text>
<text x="68.1" y="101.2">19</text>
<text x="69.3" y="96.1">1</text>
<text x="73.1" y="97.3">ISENP</text>
<text x="82.8" y="97.3">VOUT</text>
<text x="91.5" y="101.2">4</text>
<text x="91.5" y="96.1">22</text>
<text x="164.6" y="96.1">26</text>
<text x="164.6" y="98.7">27</text>
<text x="165.8" y="101.2">5</text>
<text x="169.6" y="97.3">PIO0_3</text>
<text x="169.6" y="99.8">PIO0_4/SCL</text>
<text x="199.1" y="99.8">PIO1_4/AD5/CT32B1_MAT3/WAKEUP</text>
<text x="201" y="97.3">SWDIO/PIO1_3/AD4/CT32B1_MAT2</text>
<text x="238.8" y="96.1">12</text>
<text x="238.8" y="98.7">13</text>
<text x="238.8" y="101.2">14</text>
<text x="36.3" y="107.4">CC1</text>
<text x="37.1" y="102.3">D-1</text>
<text x="37.1" y="104.9">D-2</text>
<text x="68.1" y="106.3">17</text>
<text x="68.1" y="103.8">18</text>
<text x="73.1" y="107.4">CC1</text>
<text x="73.1" y="102.3">DP</text>
<text x="73.1" y="104.9">DN</text>
<text x="84.4" y="102.3">SDA</text>
<text x="84.6" y="104.9">SCL</text>
<text x="91.5" y="103.8">5</text>
<text x="164.6" y="106.3">28</text>
<text x="165.8" y="103.8">6</text>
<text x="169.6" y="102.3">PIO0_5/SDA</text>
<text x="169.6" y="104.9">PIO0_6/SCK</text>
<text x="169.6" y="107.4">PIO0_7/CTS</text>
<text x="208.6" y="104.9">PIO1_6/RXD/CT32B0_MAT0</text>
<text x="208.8" y="102.3">PIO1_5/RTS/CT32B0_CAP0</text>
<text x="208.8" y="107.4">PIO1_7/TXD/CT32B0_MAT1</text>
<text x="238.8" y="103.8">15</text>
<text x="238.8" y="106.3">16</text>
<text x="36.3" y="110">CC2</text>
<text x="68.1" y="108.8">16</text>
<text x="73.1" y="110">CC2</text>
<text x="84.4" y="110">OTP</text>
<text x="85.5" y="112.5">IFB</text>
<text x="91.5" y="108.8">13</text>
<text x="91.5" y="111.4">15</text>
<text x="91.5" y="113.9">20</text>
<text x="165.8" y="108.8">1</text>
<text x="165.8" y="111.4">2</text>
<text x="165.8" y="113.9">3</text>
<text x="169.6" y="110">PIO0_8/MISO/CT16B0_MAT0</text>
<text x="169.6" y="112.5">PIO0_9/MOSI/CT16B0_MAT1</text>
<text x="213.7" y="110">PIO1_8/CT16B1_CAP0</text>
<text x="213.7" y="112.5">PIO1_9/CT16B1_MAT0</text>
<text x="238.8" y="108.8">17</text>
<text x="238.8" y="111.4">18</text>
<text x="33.8" y="115">SHELL</text>
<text x="35.8" y="117.6">GND</text>
<text x="67.3" y="119">2*6</text>
<text x="84.8" y="115">V5V</text>
<text x="85" y="117.6">V18</text>
<text x="91.5" y="119">6</text>
<text x="91.5" y="116.5">12</text>
<text x="165.8" y="116.5">4</text>
<text x="169.6" y="115">SWCLK/PIO0_10/SCK/CT16B0_MAT2</text>
<text x="169.6" y="117.6">R/PIO0_11/AD0/CT32B0_MAT3</text>
<text x="68.1" y="124.1">25</text>
<text x="69.3" y="121.5">3</text>
<text x="73.1" y="122.6">GND</text>
<text x="73.1" y="125.2">EP</text>
<text x="73.1" y="120.1">NC</text>
<text x="84.3" y="120.1">FLIP</text>
<text x="84.6" y="125.2">LED</text>
<text x="85.3" y="122.6">INT</text>
<text x="91.5" y="121.5">9</text>
<text x="91.5" y="124.1">8</text>
<text x="164.6" y="124.1">21</text>
<text x="169.6" y="125.2">VDD</text>
<text x="165.8" y="126.6">7</text>
<text x="169.6" y="127.7">VDDA</text>
<text x="164.6" y="136.8">22</text>
<text x="165.8" y="134.2">8</text>
<text x="169.6" y="135.3">VSSA</text>
<text x="169.6" y="137.9">VSS</text>
<text x="226.4" y="137.9">XTALOUT</text>
<text x="228.8" y="135.3">XTALIN</text>
<text x="238.8" y="134.2">20</text>
<text x="238.8" y="136.8">19</text>
<text x="151.7" y="157.6" transform="rotate(-90 151.7 157.6)">5</text>
<text x="154.3" y="157.6" transform="rotate(-90 154.3 157.6)">4</text>
<text x="156.8" y="157.6" transform="rotate(-90 156.8 157.6)">3</text>
<text x="159.3" y="157.6" transform="rotate(-90 159.3 157.6)">2</text>
<text x="161.9" y="157.6" transform="rotate(-90 161.9 157.6)">1</text>
</g>
</svg>
